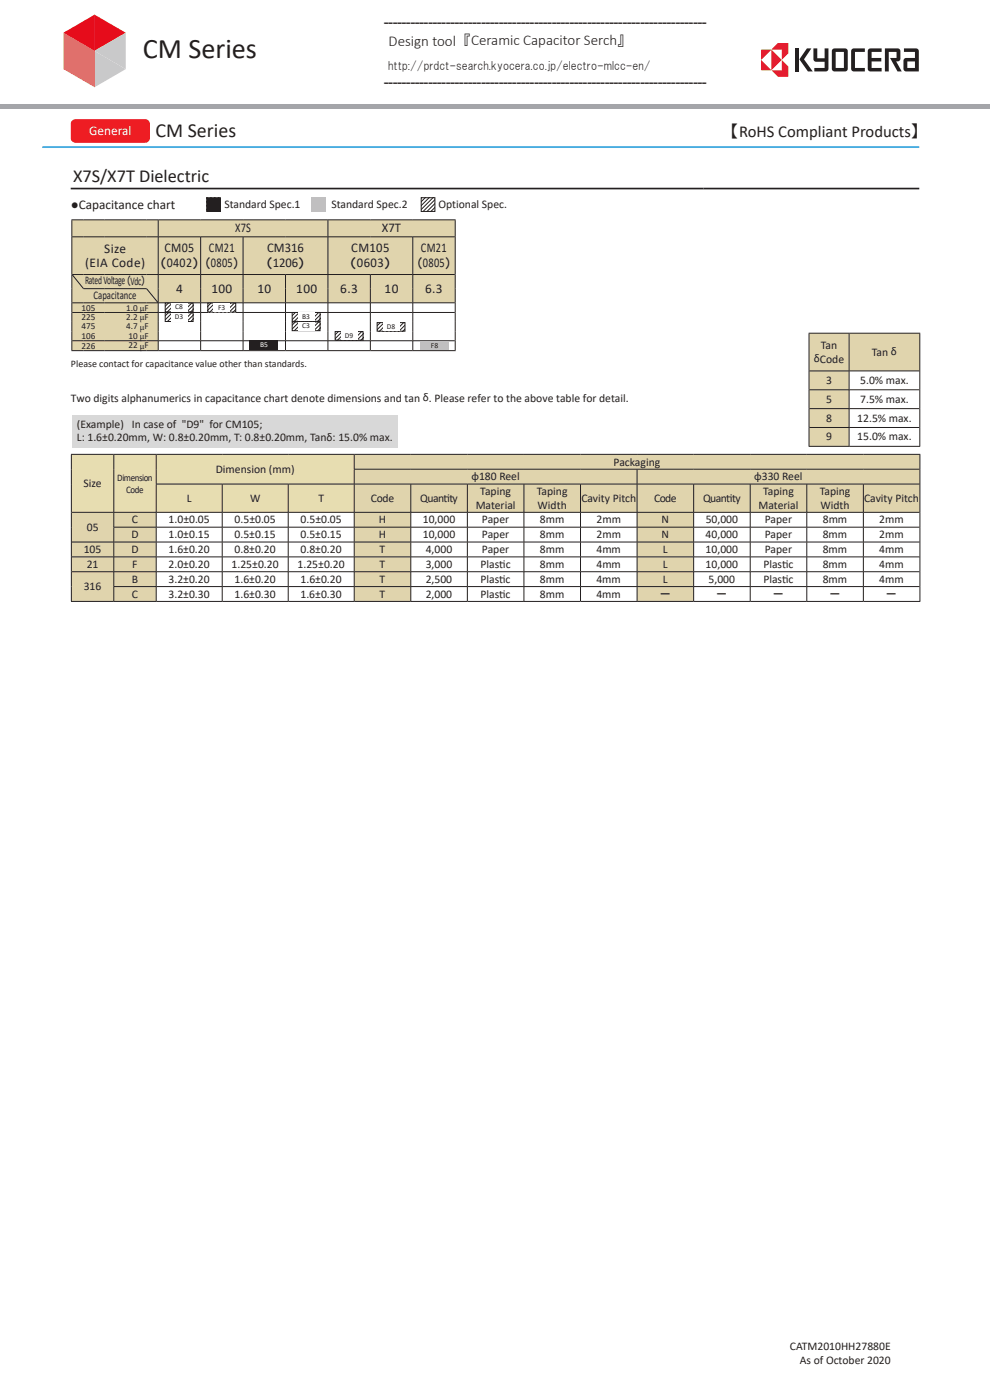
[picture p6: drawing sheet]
<svg xmlns="http://www.w3.org/2000/svg" width="210mm" height="297mm" viewBox="0 0 210 297" stroke-linecap="round" stroke-linejoin="round" font-family="sans-serif">
<path d="M-.1 22h210.2v1h-210.2z" fill="#a4a5a9"/>
<path d="M20 3.1l6.7 3.8-6.7 3.9z" fill="#e51713"/>
<g fill="#c8c9ca">
<path d="M20 10.8l6.7-3.9v7.8z"/>
<path d="M20 10.8l6.7 3.9-6.7 3.8z"/>
</g>
<path d="M13.5 6.9l6.6-3.8v7.7z" fill="#e60022"/>
<g fill="#e71b18">
<path d="M13.5 6.9l6.6 3.9-6.6 3.9z"/>
<path d="M13.5 14.7l6.6-3.9v7.7z"/>
</g>
<g fill="#231f20">
<path d="M168.7 10.3h.8v4.9h-.8z"/>
<path d="M171.2 10.3h.9l-1.6 2.3 1.9 2.6h-1l-1.8-2.6z"/>
<path d="M187.7 10.3h3l.3 .5v1.6a.67 .67 0 0 1-.9 .6l1.2 2.2h-.9l-1.6-2.9h1.4v-1.3h-1.7v4.2h-.8z"/>
<path d="M184.4 10.3h2.6v.7h-2.1v1.3h2v.7h-2v1.4h2.1v.8h-2.4l-.5-.3v-4.1z"/>
<path d="M180.8 10.3h2.7v.7h-2.1v3.4h2.1v.8h-2.4l-.5-.3-.1-4.1z"/>
<path d="M172.5 10.3h.9v2.1h1.5v-2.1h.8v4.3l-.2 .5-2.8 .1v-.8h2.2v-1.3h-1.8l-.5-.3z"/>
<path d="M191.7 10.3v.7h2.4v1.3h-1.9l-.5 .3v2.3l.5 .3h2.7l-.1-4.6-.5-.3zM192.5 13h1.6v1.4h-1.6z"/>
<path d="M176.5 10.6l.5-.3h2.3l.5 .3v4l-.3 .5-2.5 .1-.5-.3zM177.3 11v3.4h1.7v-3.4z"/>
</g>
<g fill="#e41d2f">
<path d="M161.4 10.5h2.2l-2.2 2.2z"/>
<path d="M161.4 12.7l2.2 2.2h-2.2z"/>
<path d="M163.6 10.5l2.2 2.2-2.2 2.2z"/>
<path d="M163.6 10.5l1.4-1.4h2.2v2.2l-1.4 1.4v-2.2z"/>
<path d="M165.8 12.7l1.4 1.4v2.2h-2.2l-1.4-1.4h2.2z"/>
</g>
<path d="M161.2 284.2h28.8v6.3h-28.8z" fill="#d8d8d8"/>
<g fill="#e0d4ad">
<path d="M15.2 46.6h18.4v3.6h-18.4zM33.6 46.6h36v3.6h-36zM69.6 46.6h27v3.6h-27zM15.2 50.2h18.4v8h-18.4zM33.6 50.2h9v8h-9zM42.6 50.2h9v8h-9zM51.6 50.2h18v8h-18zM69.6 50.2h18v8h-18zM87.6 50.2h9v8h-9zM33.6 58.2h9v6h-9zM42.6 58.2h9v6h-9zM51.6 58.2h9v6h-9zM60.6 58.2h9v6h-9zM69.6 58.2h9v6h-9zM78.6 58.2h9v6h-9zM87.6 58.2h9v6h-9zM15.2 64.2h7v2.1h-7zM22.2 64.2h11.4v2.1h-11.4zM15.2 66.3h7v2h-7zM22.2 66.3h11.4v2h-11.4zM15.2 68.3h7v2h-7zM22.2 68.3h11.4v2h-11.4zM15.2 70.3h7v2h-7zM22.2 70.3h11.4v2h-11.4zM15.2 72.3h7v2.1h-7zM22.2 72.3h11.4v2.1h-11.4z"/>
<path d="M15.2 58.2h2.5v3h-2.5zM17.7 58.2h13.4v3h-13.4zM31.1 58.2h2.5v3h-2.5zM15.2 61.2h2.5v3h-2.5zM17.7 61.2h13.4v3h-13.4zM31.1 61.2h2.5v3h-2.5z"/>
</g>
<g fill="none" stroke="#231f20" stroke-width=".21">
<path d="M15.2 46.6h81.5M15.2 46.7v27.6M15.3 50.2h81.2M15.3 58.2h81.2M15.3 58.3l2.4 2.9h13.4l2.4 3M33.6 46.7v3.5M33.6 50.3v7.9M33.6 58.3v5.9M42.6 50.3v7.9M42.6 58.3v5.9M51.6 50.3v7.9M51.6 58.3v5.9"/>
<path d="M60.6 58.3v5.9M69.6 46.7v3.5M69.6 50.3v7.9M69.6 58.3v5.9M78.6 58.3v5.9M87.6 50.3v7.9M87.6 58.3v5.9M96.6 46.7v27.6M15.2 74.4h81.5M15.3 66.3h81.2M15.3 72.3h81.2M15.3 64.2h81.2"/>
<path d="M33.6 64.3v1.9M33.6 66.3v5.9M33.6 72.3v2M42.6 64.3v1.9M42.6 66.3v5.9M42.6 72.3v2M51.6 64.3v1.9M51.6 66.3v5.9M51.6 72.3v2M60.6 64.3v1.9M60.6 66.3v5.9M60.6 72.3v2"/>
<path d="M69.6 64.3v1.9M69.6 66.3v5.9M69.6 72.3v2M78.6 64.3v1.9M78.6 66.3v5.9M78.6 72.3v2M87.6 64.3v1.9M87.6 66.3v5.9M87.6 72.3v2"/>
</g>
<g fill="#e0d4ad">
<path d="M171.6 70.7h8.5v8h-8.5zM180.1 70.7h15v8h-15z"/>
<path d="M171.6 78.7h8.5v4h-8.5zM171.6 82.7h8.5v4h-8.5zM171.6 86.7h8.5v4h-8.5zM171.6 90.7h8.5v4h-8.5z"/>
</g>
<g fill="none" stroke="#231f20" stroke-width=".21">
<path d="M171.5 70.7h23.7M171.6 70.8v23.8M171.7 78.7h23.3M180.1 70.8v7.8M180.1 78.7v3.9M195.1 70.8v23.8M171.5 94.7h23.7M171.7 82.7h23.3M171.7 86.7h23.3M171.7 90.7h23.3M180.1 82.7v3.9M180.1 86.7v3.9"/>
<path d="M180.1 90.7v3.9"/>
</g>
<path d="M15 40h180" fill="none" stroke="#231f20" stroke-width=".35"/>
<path d="M9 31.2h186" fill="none" stroke="#48ace0" stroke-width=".4"/>
<path d="M15.3 25.6l.7-.3h14.8a1 1 0 0 1 1 1v3a1 1 0 0 1-1 1h-14.8a1 1 0 0 1-1-1v-3z" fill="#ee1d23"/>
<g fill="#e7ddb1">
<path d="M15.1 96.4h9v12.3h-9zM24.1 96.4h9v12.3h-9z"/>
<path d="M33.1 96.4h42v6.3h-42zM33.1 102.7h14v6h-14zM47.1 102.7h14v6h-14zM61.1 102.7h14v6h-14z"/>
</g>
<path d="M75.1 96.4h120v3.1h-120zM75.1 99.5h60v3.2h-60zM135.1 99.5h60v3.2h-60zM75.1 102.7h12v6h-12zM87.1 102.7h12v6h-12zM99.1 102.7h12v6h-12zM111.1 102.7h12v6h-12zM123.1 102.7h12v6h-12zM135.1 102.7h12v6h-12zM147.1 102.7h12v6h-12zM159.1 102.7h12v6h-12zM171.1 102.7h12v6h-12zM183.1 102.7h12v6h-12zM15.1 108.7h9v6.3h-9zM24.1 108.7h9v3.1h-9zM75.1 108.7h12v3.1h-12zM135.1 108.7h12v3.1h-12zM24.1 111.8h9v3.2h-9zM75.1 111.8h12v3.2h-12zM135.1 111.8h12v3.2h-12zM15.1 115h9v3.1h-9zM24.1 115h9v3.1h-9zM75.1 115h12v3.1h-12zM135.1 115h12v3.1h-12zM15.1 118.1h9v3.2h-9zM24.1 118.1h9v3.2h-9zM75.1 118.1h12v3.2h-12zM135.1 118.1h12v3.2h-12zM15.1 121.3h9v6.3h-9zM24.1 121.3h9v3.1h-9zM75.1 121.3h12v3.1h-12zM135.1 121.3h12v3.1h-12zM24.1 124.4h9v3.2h-9zM75.1 124.4h12v3.2h-12zM135.1 124.4h12v3.2h-12z" fill="#e0d4ad"/>
<path d="M33.1 108.7h14v3.1h-14zM47.1 108.7h14v3.1h-14zM61.1 108.7h14v3.1h-14zM33.1 111.8h14v3.2h-14zM47.1 111.8h14v3.2h-14zM61.1 111.8h14v3.2h-14zM33.1 115h14v3.1h-14zM47.1 115h14v3.1h-14zM61.1 115h14v3.1h-14zM33.1 118.1h14v3.2h-14zM47.1 118.1h14v3.2h-14zM61.1 118.1h14v3.2h-14zM33.1 121.3h14v3.1h-14zM47.1 121.3h14v3.1h-14zM61.1 121.3h14v3.1h-14zM33.1 124.4h14v3.2h-14zM47.1 124.4h14v3.2h-14zM61.1 124.4h14v3.2h-14z" fill="#fff"/>
<g fill="none" stroke="#231f20" stroke-width=".21">
<path d="M15 96.4h180.2M15.1 96.5v31M24.1 96.5v12.1M33.1 96.5v6.1M75.1 99.5h120M75.1 96.5v3M75.1 99.6v3M135.1 99.6v3M195.1 96.5v31M15.2 108.7h179.9M15.2 115h179.9M15.2 118.1h179.9"/>
<path d="M24.1 111.8h171M24.1 108.7v3.1M24.1 111.9v3M24.1 115v3.1M24.1 118.2v3M33.1 102.7h162M33.1 102.7v5.9M33.1 108.7v3.1M33.1 111.9v3M33.1 115v3.1M33.1 118.2v3M47.1 102.7v5.9"/>
<path d="M47.1 108.7v3.1M47.1 111.9v3M47.1 115v3.1M47.1 118.2v3M61.1 102.7v5.9M61.1 108.7v3.1M61.1 111.9v3M61.1 115v3.1M61.1 118.2v3M75.1 102.7v5.9M75.1 108.7v3.1M75.1 111.9v3"/>
<path d="M75.1 115v3.1M75.1 118.2v3M87.1 102.7v5.9M87.1 108.7v3.1M87.1 111.9v3M87.1 115v3.1M87.1 118.2v3M99.1 102.7v5.9M99.1 108.7v3.1M99.1 111.9v3M99.1 115v3.1M99.1 118.2v3"/>
<path d="M111.1 102.7v5.9M111.1 108.7v3.1M111.1 111.9v3M111.1 115v3.1M111.1 118.2v3M123.1 102.7v5.9M123.1 108.7v3.1M123.1 111.9v3M123.1 115v3.1M123.1 118.2v3M135.1 102.7v5.9M135.1 108.7v3.1"/>
<path d="M135.1 111.9v3M135.1 115v3.1M135.1 118.2v3M147.1 102.7v5.9M147.1 108.7v3.1M147.1 111.9v3M147.1 115v3.1M147.1 118.2v3M159.1 102.7v5.9M159.1 108.7v3.1M159.1 111.9v3M159.1 115v3.1"/>
<path d="M159.1 118.2v3M171.1 102.7v5.9M171.1 108.7v3.1M171.1 111.9v3M171.1 115v3.1M171.1 118.2v3M183.1 102.7v5.9M183.1 108.7v3.1M183.1 111.9v3M183.1 115v3.1M183.1 118.2v3M15 127.6h180.2"/>
<path d="M15.2 121.3h179.9M24.1 124.4h171M24.1 121.3v3.1M24.1 124.5v3M33.1 121.3v3.1M33.1 124.5v3M47.1 121.3v3.1M47.1 124.5v3M61.1 121.3v3.1M61.1 124.5v3M75.1 121.3v3.1M75.1 124.5v3"/>
<path d="M87.1 121.3v3.1M87.1 124.5v3M99.1 121.3v3.1M99.1 124.5v3M111.1 121.3v3.1M111.1 124.5v3M123.1 121.3v3.1M123.1 124.5v3M135.1 121.3v3.1M135.1 124.5v3M147.1 121.3v3.1M147.1 124.5v3"/>
<path d="M159.1 121.3v3.1M159.1 124.5v3M171.1 121.3v3.1M171.1 124.5v3M183.1 121.3v3.1M183.1 124.5v3"/>
</g>
<path d="M15.3 88.1h69v7h-69z" fill="#d8d8d8"/>
<path d="M89.3 41.9h3v3h-3zM89.4 41.9l-.1 .1M90.2 41.9l-.9 .9M91.1 41.9l-1.8 1.8M91.9 41.9l-2.6 2.6M92.3 42.3l-2.6 2.6M92.3 43.1l-1.8 1.8M92.3 44l-.9 .9M92.3 44.8l-.1 .1" fill="none" stroke="#231f20" stroke-width=".21"/>
<path d="M43.8 41.9h3v3h-3z" fill="#231f20"/>
<path d="M43.8 41.9h3v3h-3zM43.9 41.9l-.1 .1M44.7 41.9l-.9 .9M45.6 41.9l-1.8 1.8M46.4 41.9l-2.6 2.6M46.8 42.3l-2.6 2.6M46.8 43.1l-1.8 1.8M46.8 44l-.9 .9M46.8 44.8l-.1 .1" fill="none" stroke="#231f20" stroke-width=".21"/>
<path d="M53 72.2h6v2h-6z" fill="#231f20"/>
<path d="M44.1 64.3h5.9v1.9h-5.9z" fill="#fff"/>
<path d="M44.1 64.3h5.9v1.9h-5.9zM44.8 64.2l-.8 .8M45.6 64.2l-1.6 1.6M46.5 64.2l-2 2.1M47.3 64.2l-2 2.1M48.1 64.2l-2 2.1M48.9 64.2l-2 2.1M49.8 64.2l-2 2.1M50.1 64.8l-1.5 1.5M50.1 65.6l-.7 .7" fill="none" stroke="#231f20" stroke-width=".21"/>
<g fill="#fff">
<path d="M45.3 64.4h3.5v1.8h-3.5z"/>
<path d="M62 66.3h5.9v1.9h-5.9z"/>
</g>
<path d="M62 66.3h5.9v1.9h-5.9zM62.7 66.2l-.8 .8M63.5 66.2l-1.6 1.6M64.4 66.2l-2 2M65.2 66.2l-2 2M66 66.2l-2 2M66.8 66.2l-1.9 2M67.7 66.2l-2 2M67.9 66.8l-1.4 1.4M67.9 67.6l-.6 .6" fill="none" stroke="#231f20" stroke-width=".21"/>
<g fill="#fff">
<path d="M63.2 66.3h3.5v1.8h-3.5z"/>
<path d="M62 68.3h5.9v1.9h-5.9z"/>
</g>
<path d="M62 68.3h5.9v1.9h-5.9zM62.7 68.2l-.8 .8M63.5 68.2l-1.6 1.6M64.4 68.2l-2 2M65.2 68.2l-2 2M66 68.2l-2 2M66.8 68.2l-1.9 2M67.7 68.2l-2 2M67.9 68.8l-1.4 1.4M67.9 69.6l-.6 .6" fill="none" stroke="#231f20" stroke-width=".21"/>
<g fill="#fff">
<path d="M63.2 68.3h3.5v1.8h-3.5z"/>
<path d="M71.1 70.3h5.9v1.9h-5.9z"/>
</g>
<path d="M71.1 70.3h5.9v1.9h-5.9zM71.8 70.3l-.8 .8M72.6 70.3l-1.6 1.6M73.5 70.3l-1.9 1.9M74.3 70.3l-1.9 1.9M75.1 70.3l-1.9 1.9M75.9 70.3l-1.9 1.9M76.8 70.3l-1.9 1.9M77.1 70.8l-1.4 1.4M77.1 71.7l-.6 .5" fill="none" stroke="#231f20" stroke-width=".21"/>
<path d="M72.3 70.4h3.5v1.7h-3.5z" fill="#fff"/>
<g fill="#c0c0c0">
<path d="M89.2 72.4h6v1.8h-6z"/>
<path d="M66.1 41.9h3.1v3h-3.1z"/>
</g>
<path d="M35 64.3h6v1.9h-6z" fill="#fff"/>
<path d="M35 64.3h6v1.9h-6zM35.8 64.2l-.8 .8M36.6 64.2l-1.6 1.6M37.4 64.2l-1.9 2M38.2 64.2l-1.9 2M39.1 64.2l-2 2M39.9 64.2l-2 2M40.7 64.2l-1.9 2M41 64.8l-1.4 1.4M41 65.6l-.6 .6" fill="none" stroke="#231f20" stroke-width=".21"/>
<g fill="#fff">
<path d="M36.3 64.3h3.4v1.8h-3.4z"/>
<path d="M35 66.3h6v1.9h-6z"/>
</g>
<path d="M35 66.3h6v1.9h-6zM35.8 66.3l-.8 .8M36.6 66.3l-1.6 1.6M37.4 66.3l-1.9 2M38.2 66.3l-1.9 2M39.1 66.3l-2 2M39.9 66.3l-2 2M40.7 66.3l-1.9 2M41 66.8l-1.4 1.5M41 67.7l-.6 .6" fill="none" stroke="#231f20" stroke-width=".21"/>
<g fill="#fff">
<path d="M36.3 66.4h3.4v1.8h-3.4z"/>
<path d="M80 68.4h5.9v1.9h-5.9z"/>
</g>
<path d="M80 68.4h5.9v1.9h-5.9zM80.7 68.4l-.8 .8M81.5 68.4l-1.6 1.6M82.4 68.4l-1.9 1.9M83.2 68.4l-1.9 1.9M84 68.4l-1.9 1.9M84.8 68.4l-1.9 1.9M85.7 68.4l-1.9 1.9M86 68.9l-1.4 1.4M86 69.8l-.6 .5" fill="none" stroke="#231f20" stroke-width=".21"/>
<path d="M81.2 68.5h3.5v1.7h-3.5z" fill="#fff"/>
<text font-size="6" fill="#231f20" x="30.3" y="12.4">CM Series</text>
<text font-size="4.2" fill="#231f20" x="33" y="29.1">CM Series</text>
<text font-size="3.9" fill="#231f20" x="15.5" y="38.7">X7S/X7T Dielectric</text>
<text font-size="3.5" fill="#231f20" x="154.9" y="29.1">【RoHS Compliant Products】</text>
<text font-size="3.2" fill="#231f20" x="82.4" y="9.7">Design tool 『Ceramic Capacitor Serch』</text>
<g font-size="2.8" fill="#231f20">
<text x="81.5" y="6">-------------------------------------------------------------------------</text>
<text x="81.5" y="18.6">-------------------------------------------------------------------------</text>
<text x="15" y="44.4">●Capacitance chart</text>
<text x="22.1" y="53.6">Size</text>
<text x="34.9" y="53.5">CM05</text>
<text x="44.3" y="53.5">CM21</text>
<text x="49.9" y="49.2">X7S</text>
<text x="56.7" y="53.5">CM316</text>
<text x="74.5" y="53.5">CM105</text>
<text x="81" y="49.2">X7T</text>
<text x="89.3" y="53.5">CM21</text>
<text x="18.1" y="56.6">(EIA Code)</text>
<text x="34" y="56.8">（0402）</text>
<text x="43.6" y="56.8">（0805）</text>
<text x="56.5" y="56.8">（1206）</text>
<text x="74.3" y="56.8">（0603）</text>
<text x="88.5" y="56.8">（0805）</text>
<text x="37.3" y="62.1">4</text>
<text x="44.8" y="62.1">100</text>
<text x="54.6" y="62.1">10</text>
<text x="62.8" y="62.1">100</text>
<text x="72.2" y="62.1">6.3</text>
<text x="81.6" y="62.1">10</text>
<text x="90.2" y="62.1">6.3</text>
</g>
<text font-size="2.8" fill="#fff" x="18.9" y="28.7">General</text>
<g font-size="2.5" fill="#231f20">
<text x="82.3" y="14.8">http://prdct-search.kyocera.co.jp/electro-mlcc-en/</text>
<text x="47.6" y="44.2">Standard Spec.1</text>
<text x="70.3" y="44.1">Standard Spec.2</text>
<text x="93" y="44.2">Optional Spec.</text>
<text x="18" y="60.3">Rated Voltage（Vdc）</text>
<text x="19.8" y="63.3">Capacitance</text>
<text x="172.6" y="76.8">δCode</text>
<text x="174.1" y="74">Tan</text>
<text x="184.9" y="75.5">Tan δ</text>
<text x="175.2" y="81.5">3</text>
<text x="182.5" y="81.5">5.0% max.</text>
<text x="15" y="85.3">Two digits alphanumerics in capacitance chart denote dimensions and tan δ. Please refer to the above table for detail.</text>
<text x="175.2" y="85.5">5</text>
<text x="175.2" y="89.5">8</text>
<text x="181.8" y="89.5">12.5% max.</text>
<text x="182.5" y="85.5">7.5% max.</text>
<text x="16.3" y="90.8">(Example) In case of &quot;D9&quot; for CM105;</text>
<text x="16.3" y="93.6">L: 1.6±0.20mm, W: 0.8±0.20mm, T: 0.8±0.20mm, Tanδ: 15.0% max.</text>
<text x="175.2" y="93.4">9</text>
<text x="181.8" y="93.4">15.0% max.</text>
<text x="45.8" y="100.3">Dimension (mm)</text>
<text x="100" y="101.9">φ180 Reel</text>
<text x="130.2" y="98.8">Packaging</text>
<text x="160" y="101.9">φ330 Reel</text>
<text x="17.7" y="103.3">Size</text>
<text x="39.6" y="106.5">L</text>
<text x="53" y="106.5">W</text>
<text x="67.5" y="106.5">T</text>
<text x="78.7" y="106.5">Code</text>
<text x="89.1" y="106.5">Quant</text>
<text x="94.1" y="106.5">ity</text>
<text x="100.9" y="108">Material</text>
<text x="101.9" y="105">Taping</text>
<text x="113.9" y="105">Taping</text>
<text x="114" y="108">Width</text>
<text x="123.3" y="106.5">Cavity Pitch</text>
<text x="138.7" y="106.5">Code</text>
<text x="149.1" y="106.5">Quant</text>
<text x="154.1" y="106.5">ity</text>
<text x="160.9" y="108">Material</text>
<text x="161.9" y="105">Taping</text>
<text x="173.9" y="105">Taping</text>
<text x="174" y="108">Width</text>
<text x="183.3" y="106.5">Cavity Pitch</text>
<text x="18.4" y="112.6">05</text>
<text x="28" y="111">C</text>
<text x="35.8" y="111">1.0±0.05</text>
<text x="49.8" y="111">0.5±0.05</text>
<text x="63.8" y="111">0.5±0.05</text>
<text x="80.4" y="111">H</text>
<text x="89.7" y="111">10,000</text>
<text x="102.2" y="111">Paper</text>
<text x="114.5" y="111">8mm</text>
<text x="126.5" y="111">2mm</text>
<text x="140.3" y="111">N</text>
<text x="149.7" y="111">50,000</text>
<text x="162.2" y="111">Paper</text>
<text x="174.5" y="111">8mm</text>
<text x="186.5" y="111">2mm</text>
<text x="17.8" y="117.3">105</text>
<text x="27.9" y="117.3">D</text>
<text x="27.9" y="114.2">D</text>
<text x="35.8" y="117.3">1.6±0.20</text>
<text x="35.8" y="114.2">1.0±0.15</text>
<text x="49.8" y="117.3">0.8±0.20</text>
<text x="49.8" y="114.2">0.5±0.15</text>
<text x="63.8" y="117.3">0.8±0.20</text>
<text x="63.8" y="114.2">0.5±0.15</text>
<text x="80.4" y="114.2">H</text>
<text x="80.5" y="117.3">T</text>
<text x="89.7" y="114.2">10,000</text>
<text x="90.3" y="117.3">4,000</text>
<text x="102.2" y="117.3">Paper</text>
<text x="102.2" y="114.2">Paper</text>
<text x="114.5" y="117.3">8mm</text>
<text x="114.5" y="114.2">8mm</text>
<text x="126.5" y="117.3">4mm</text>
<text x="126.5" y="114.2">2mm</text>
<text x="140.3" y="114.2">N</text>
<text x="140.6" y="117.3">L</text>
<text x="149.7" y="117.3">10,000</text>
<text x="149.7" y="114.2">40,000</text>
<text x="162.2" y="117.3">Paper</text>
<text x="162.2" y="114.2">Paper</text>
<text x="174.5" y="117.3">8mm</text>
<text x="174.5" y="114.2">8mm</text>
<text x="186.5" y="117.3">4mm</text>
<text x="186.5" y="114.2">2mm</text>
<text x="17.8" y="125.2">316</text>
<text x="18.4" y="120.5">21</text>
<text x="27.9" y="123.6">B</text>
<text x="28" y="120.5">F</text>
<text x="35.7" y="123.6">3.2±0.20</text>
<text x="35.7" y="120.5">2.0±0.20</text>
<text x="49.1" y="120.5">1.25±0.20</text>
<text x="49.7" y="123.6">1.6±0.20</text>
<text x="63.1" y="120.5">1.25±0.20</text>
<text x="63.7" y="123.6">1.6±0.20</text>
<text x="80.5" y="123.6">T</text>
<text x="80.5" y="120.5">T</text>
<text x="90.3" y="123.6">2,500</text>
<text x="90.3" y="120.5">3,000</text>
<text x="101.9" y="123.6">Plast</text>
<text x="101.9" y="120.5">Plast</text>
<text x="105.9" y="123.6">ic</text>
<text x="105.9" y="120.5">ic</text>
<text x="114.5" y="123.6">8mm</text>
<text x="114.5" y="120.5">8mm</text>
<text x="126.5" y="123.6">4mm</text>
<text x="126.5" y="120.5">4mm</text>
<text x="140.6" y="123.6">L</text>
<text x="140.6" y="120.5">L</text>
<text x="149.7" y="120.5">10,000</text>
<text x="150.3" y="123.6">5,000</text>
<text x="161.9" y="123.6">Plast</text>
<text x="161.9" y="120.5">Plast</text>
<text x="165.9" y="123.6">ic</text>
<text x="165.9" y="120.5">ic</text>
<text x="174.5" y="123.6">8mm</text>
<text x="174.5" y="120.5">8mm</text>
<text x="186.5" y="123.6">4mm</text>
<text x="186.5" y="120.5">4mm</text>
<text x="28" y="126.8">C</text>
<text x="35.7" y="126.8">3.2±0.30</text>
<text x="49.7" y="126.8">1.6±0.30</text>
<text x="63.7" y="126.8">1.6±0.30</text>
<text x="80.5" y="126.8">T</text>
<text x="90.3" y="126.8">2,000</text>
<text x="101.9" y="126.8">Plast</text>
<text x="105.9" y="126.8">ic</text>
<text x="114.5" y="126.8">8mm</text>
<text x="126.5" y="126.8">4mm</text>
<text x="139.9" y="126.9">－</text>
<text x="151.9" y="126.9">－</text>
<text x="163.9" y="126.9">－</text>
<text x="175.9" y="126.9">－</text>
<text x="187.8" y="126.9">－</text>
<text x="167.5" y="286.5">CATM2010HH27880E</text>
<text x="169.6" y="289.3">As of October 2020</text>
</g>
<g font-size="2.1" fill="#231f20">
<text x="15" y="77.8">Please contact for capacitance value other than standards.</text>
<text x="24.9" y="102">Dimension</text>
<text x="26.8" y="104.5">Code</text>
</g>
<g font-size="1.9" fill="#231f20">
<text x="17.3" y="65.9">105</text>
<text x="26.8" y="65.9">1.0 µF</text>
<text x="17.3" y="67.9">225</text>
<text x="17.3" y="69.9">475</text>
<text x="17.3" y="71.9">106</text>
<text x="26.8" y="67.9">2.2 µF</text>
<text x="26.8" y="69.9">4.7 µF</text>
<text x="27.3" y="71.9">10 µF</text>
<text x="17.3" y="73.9">226</text>
<text x="27.3" y="73.9">22 µF</text>
</g>
<g font-size="1.6" fill="#231f20">
<text x="37.2" y="65.6">C8</text>
<text x="46.3" y="65.8">F3</text>
<text x="37.1" y="67.7">D3</text>
<text x="64.1" y="67.6">B3</text>
<text x="64.1" y="69.6">C3</text>
<text x="73.2" y="71.7">D9</text>
<text x="82.1" y="69.8">D8</text>
<text x="91.4" y="73.8">F8</text>
</g>
<text font-size="1.6" fill="#fff" x="55.2" y="73.7">B5</text>
</svg>
